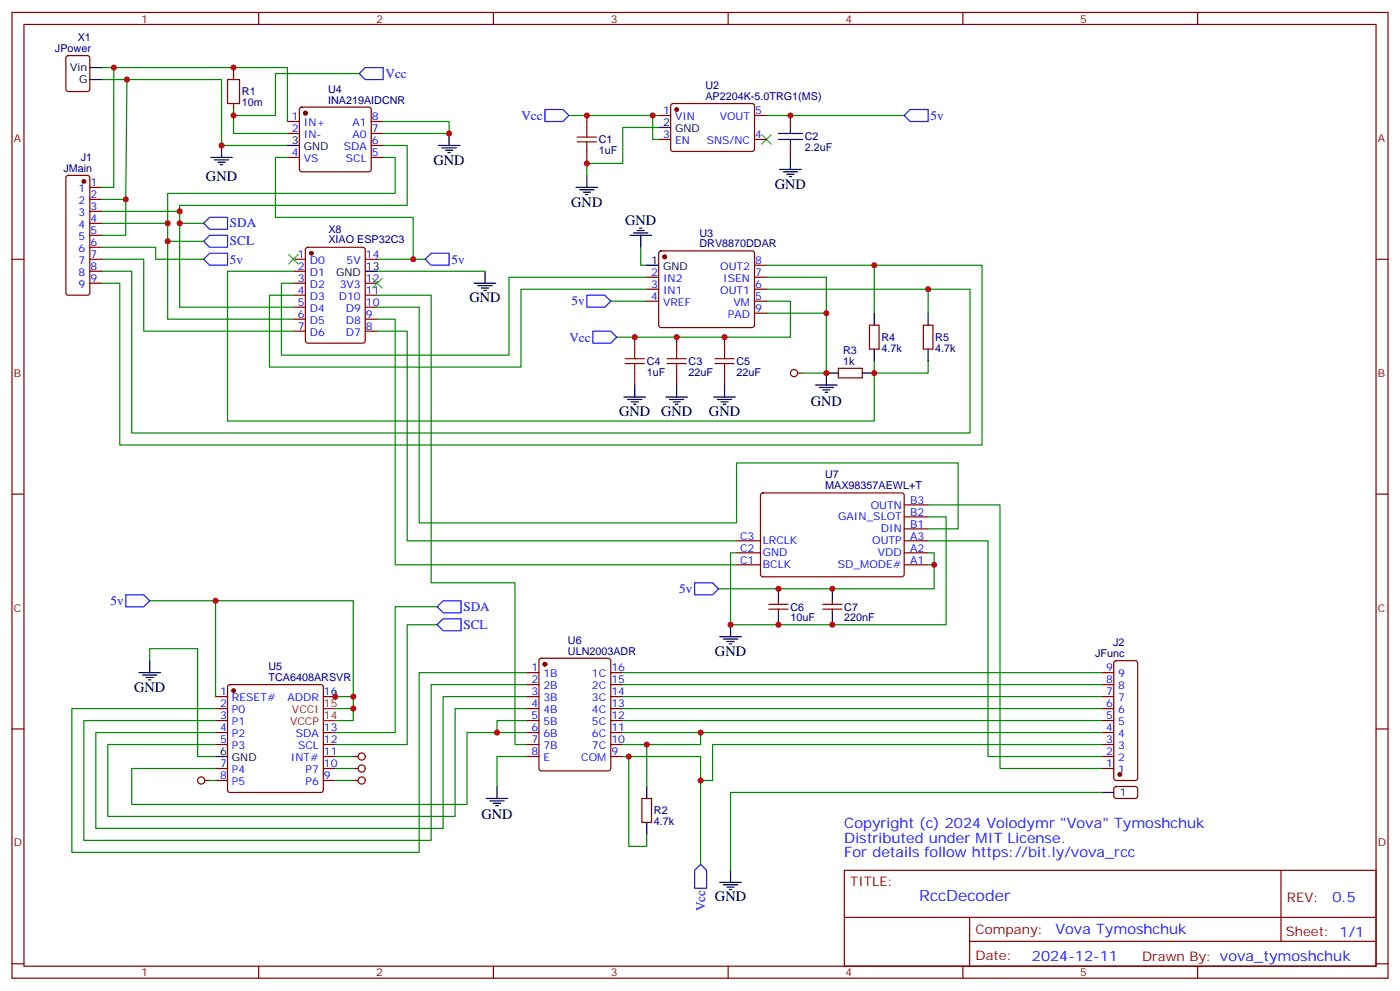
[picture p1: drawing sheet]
<svg xmlns="http://www.w3.org/2000/svg" width="412mm" height="292mm" viewBox="0 0 412 292" stroke-linecap="round" stroke-linejoin="round" font-family="sans-serif">
<g fill="none" stroke="#870000" stroke-width=".35">
<path d="M3.5 3.7h405.4v284.3h-405.4zM7.1 7.2h398.2v277.3h-398.2zM19.6 16.6l.5-.2h5.7l.6 .4 .1 9.4-.5 .7-5.9 .1-.6-.5-.1-9.4zM68.8 19.9v3.5M76.2 3.7v3.5M145.3 3.7v3.5M214.5 3.7v3.5M283.6 3.7v3.5M352.8 3.7v3.5M68.8 30.5v3.5M84.7 35.8h3.5M84.7 39.3h3.5"/>
<path d="M88.4 31.7l.5-.2h19.8l.5 .2 .2 .5v17.7l-.3 .5-.4 .2h-19.8l-.5-.2-.2-.5v-17.7zM109.4 35.8h3.5M109.4 39.3h3.5M172.9 34v3.5M194 34h3.6M197.8 30.7l.5-.2h23.5l.4 .7v13l-.7 .4-23.5-.1-.4-.6v-12.7zM222.2 34h3.6M232.8 34v3.5M19.6 51.9l.5-.3h5.7l.5 .3 .2 .5v33.8l-.3 .5-.4 .2h-5.7l-.5-.2-.2-.5v-33.8zM26.5 55.2h3.5M26.5 58.7h3.5M84.7 46.4h3.5"/>
<path d="M109.4 46.4h3.5M109.4 42.8h3.5M172.9 44.6v3.5M194 41.1h3.6M222.2 41.1h3.6M232.8 42.8v3.6M3.5 76.3h3.6M26.5 76.3h3.5M26.5 79.9h3.5M26.5 62.2h3.5M26.5 65.8h3.5M26.5 69.3h3.5"/>
<path d="M26.5 72.8h3.5M86.4 76.3h3.6M86.4 79.9h3.6M90.2 73l.5-.2h16.2l.6 .4 .1 27.1-.5 .7h-16.4l-.7-.4v-27.1zM107.6 76.3h3.5M194.3 74.1l.4-.2h26.8l.5 .2 .2 .5v21.1l-.2 .5-.5 .2h-26.8l-.5-.2-.2-.5v-21.1zM222.2 78.1h3.6M405.3 76.3h3.6M26.5 83.4h3.5M86.4 83.4h3.6M86.4 86.9h3.6M86.4 90.5h3.6"/>
<path d="M86.4 94h3.6M86.4 97.5h3.6M107.6 83.4h3.5M107.6 86.9h3.5M107.6 90.5h3.5M107.6 94h3.5M107.6 97.5h3.5M187 99.3v3.5M190.5 81.6h3.5M190.5 85.2h3.5M190.5 88.7h3.5M199.3 99.3v3.5"/>
<path d="M213.4 99.3v3.5M222.2 81.6h3.6M222.2 85.2h3.6M222.2 88.7h3.6M222.2 92.2h3.6M256.1 95.7h2.8v7.1h-2.8zM272 95.7h2.8v7.1h-2.8zM187 109.9v3.5M199.3 109.9v3.5M213.4 109.9v3.5M234.9 109.9h1.5M246.9 108.4h7.1v2.9h-7.1z"/>
<path d="M3.5 145.5h3.6M217 159.2h7M224.2 145.3l.5-.2 41.2 .1 .4 .6v23.6l-.7 .4h-41.2l-.4-.7v-23.3zM266.3 159.2h7.1M266.3 155.7h7.1M266.3 152.2h7.1M266.3 148.7h7.1M405.3 145.5h3.6M217 166.3h7M217 162.8h7M226.5 177.9h5.6M226.5 179.4h5.6"/>
<path d="M229.3 176.9v1M229.3 179.4v1M242.4 177.9h5.6M242.4 179.4h5.6M245.2 176.9v1M245.2 179.4v1M266.3 166.3h7.1M266.3 162.8h7.1M155.2 198h3.5M159 194l.5-.2h19.7l.7 .4v32.1l-.4 .6-20 .1-.7-.5-.1-32zM179.9 198h3.5M324.6 198h3.5"/>
<path d="M328.3 194.7l.5-.2h5.6l.5 .2 .2 .5v33.9l-.2 .5-.5 .2h-5.6l-.5-.2-.2-.5v-33.9zM3.5 214.6h3.6M63.5 205.1h3.5M63.5 208.6h3.5M63.5 212.2h3.5M63.5 215.7h3.5M63.5 219.2h3.5M67.3 201.8l.4-.2h26.8l.5 .2 .2 .5v30.3l-.2 .5-.5 .2h-26.8l-.5-.2-.2-.5v-30.3zM95.2 205.1h3.6M95.2 215.7h3.6M95.2 219.2h3.6M155.2 205.1h3.5"/>
<path d="M155.2 208.6h3.5M155.2 212.2h3.5M155.2 215.7h3.5M155.2 219.2h3.5M155.2 201.6h3.5M179.9 205.1h3.5M179.9 208.6h3.5M179.9 212.2h3.5M179.9 215.7h3.5M179.9 219.2h3.5M179.9 201.6h3.5M324.6 205.1h3.5"/>
<path d="M324.6 208.6h3.5M324.6 212.2h3.5M324.6 215.7h3.5M324.6 219.2h3.5M324.6 201.6h3.5M405.3 214.6h3.6M60.3 229.8h1.4M63.5 226.3h3.5M63.5 229.8h3.5M95.2 226.3h3.6M95.2 229.8h3.6M95.2 222.7h3.6"/>
<path d="M104.1 226.3h1.4M104.1 229.8h1.4M104.1 222.7h1.4M155.2 222.7h3.5M179.9 222.7h3.5M189.1 235.1h2.8v7h-2.8zM324.6 226.3h3.5M324.6 222.7h3.5M328.3 231.8l.5-.2h5.9l.4 .7v2.4l-.7 .4-5.9-.1-.4-.6v-2.1zM248.7 256.3h156.6v28.2h-156.6zM377.3 256.3v20.9M248.7 270.1h156.5"/>
<path d="M285.6 277.2h119.6M285.6 270.1v14.1M3.5 283.8h3.6M76.2 284.5v3.5M145.3 284.5v3.5M214.5 284.5v3.5M283.6 284.5v3.5M352.8 284.5v3.5M405.3 283.8h3.6"/>
<circle cx="233.9" cy="109.9" r="1.06"/>
<circle cx="59.3" cy="229.8" r="1.06"/>
<circle cx="106.5" cy="222.7" r="1.06"/>
<circle cx="106.5" cy="229.8" r="1.06"/>
<circle cx="106.5" cy="226.3" r="1.06"/>
</g>
<g fill="none" stroke="#00f" stroke-width=".35">
<path d="M107.6 19.9h5.3v3.5h-5.3l-1.8-1.7zM160.5 32.2h5.3l1.8 1.8-1.8 1.8h-5.3zM266.3 34l1.8-1.8h5.3v3.6h-5.3zM60 76.3l1.7-1.7h5.3v3.5h-5.3zM60 65.8l1.7-1.8h5.3v3.5h-5.3zM60 71l1.7-1.7h5.3v3.5h-5.3zM125.2 76.3l1.8-1.7h5.3v3.5h-5.3zM172.9 86.9h5.3l1.7 1.8-1.7 1.8h-5.3zM174.6 97.5h5.3l1.8 1.8-1.8 1.7h-5.3zM37 175.1h5.3l1.8 1.8-1.8 1.7h-5.3zM128.8 178.6l1.7-1.7h5.3v3.5h-5.3zM204.6 171.6h5.3l1.8 1.8-1.8 1.7h-5.3z"/>
<path d="M130.5 182.2h5.3v3.5h-5.3l-1.7-1.8zM206.4 254.5l1.7 1.8v5.2h-3.5v-5.2z"/>
</g>
<g fill="none" stroke="#008700" stroke-width=".35">
<path d="M30 19.9h54.7v15.9M33.5 19.9v35.3h-3.5M30 23.4h35.3v19.4h19.4M37.4 23.4l-.4 35.3h-7M68.8 32.2v7.1h15.9M105.8 21.7h-24.7v12.3h-12.3M112.9 35.8h19.4v3.5h-19.4M167.6 34h26.4M192.3 34v7.1h1.7M194 37.5h-10.6v10.6h-10.5v3.5M225.8 34h40.5M37 58.7v10.6h-7"/>
<path d="M84.7 46.4h-3.6v17.6h40.6v12.3M112.9 42.8h7v17.7h-67v1.7M112.9 46.4h3.5v10.5h-67v8.9M30 79.9h8.8v47.6h247v-42.3h-60M30 62.2h22.9v28.3h33.5M30 65.8h19.4v28.2h37M30 76.3h12.3v21.2h44.1M30 72.8h15.9v3.5h14.1M49.4 71h10.6M52.9 65.8h7.1M86.4 79.9h-19.4v44.1h190.5v-14.1M111.1 76.3h14.1"/>
<path d="M111.1 79.9h31.8M188.7 72.8v5.3h1.8M225.8 78.1h63.5v52.9h-254v-47.6h-5.3M257.5 78.1v14.1M111.1 90.5h12.4v63.5h93.5v-17.7h65.2v19.4h-8.8M111.1 86.9h15.9v84.7h24.7v47.6h3.5M111.1 97.5h8.8v61.7h97.1M111.1 94h5.3v72.3h100.6M179.9 88.7h10.6M190.5 81.6h-40.6v23h-67v-21.2h3.5M190.5 85.2h-37v22.9h-74.1v-21.2h7M225.8 88.7h7v10.6h-51.1"/>
<path d="M225.8 81.6h17.6v10.6h-17.6M243.4 92.2v17.7h-7M273.4 85.2v7M257.5 106.3v3.6h15.9v-3.6M273.4 152.2h5.3v31.7h-63.5v-21.1h1.8M273.4 148.7h21.2v77.6h30M273.4 159.2h17.6v63.5h33.6M44.1 176.9h60v31.7h-5.3M63.5 176.9v28.2M128.8 178.6h-12.4v37.1h-17.6M273.4 162.8h1.8v10.6h-63.5M273.4 166.3h1.8"/>
<path d="M44.1 194.5v-3.5h14.1v31.7h5.3M128.8 183.9h-8.9v35.3h-21.1M155.2 198h-31.7v53h-102.3v-42.4h42.3M183.4 198h141.2M98.8 203.3v1.8h5.3M104.1 208.6v3.6h-5.3M146.4 215.7h-8.8v21.2h-98.8v-10.6h24.7M155.2 212.2h-8.8v3.5h8.8M155.2 208.6h-21.1v31.8h-102.4v-21.2h31.8M155.2 205.1h-24.7v38.8h-102.3v-28.2h35.3M155.2 201.6h-28.2v45.8h-102.3v-35.2h38.8M183.4 201.6h141.2"/>
<path d="M183.4 205.1h141.2M183.4 208.6h141.2M183.4 212.2h141.2M183.4 215.7h23M190.5 219.2v12.4M324.6 215.7h-118.2v3.5h-23M324.6 219.2h-114.7v10.6h-3.5M61.7 229.8h1.8M98.8 229.8h5.3M98.8 222.7h5.3M98.8 226.3h5.3M155.2 222.7h-8.8v8.9"/>
<path d="M183.4 222.7h23v31.8M185.2 222.7v26.5h5.3v-3.5M324.6 233.3h-109.4v23"/>
</g>
<g fill="none" stroke="#000" stroke-width=".35">
<path d="M26.5 19.9h3.5M26.5 23.4h3.5M132.3 39.3v3.5M194 37.5h3.6M229.3 39.3h7.1M232.8 37.5v1.8M62.1 46.4h6.3M63.1 47.1h4.3M64.2 47.8h2.1M64.9 48.5h.7M65.3 42.8v3.6M84.7 42.8h3.5"/>
<path d="M129.1 42.8h6.4M130.2 43.5h4.2M131.2 44.2h2.1M131.9 44.9h.7M169.7 55.2h6.3M170.7 55.9h4.3M171.8 56.6h2.1M172.5 57.3h.7M172.9 51.6v3.6M229.3 41.1h7.1M229.7 49.9h6.3M230.7 50.6h4.2"/>
<path d="M231.8 51.3h2.1M232.5 52h.7M232.8 41.1v1.7M232.8 46.4v3.5M107.6 79.9h3.5M142.9 79.9v3.5M185.6 69.3h6.3M186.6 68.6h4.3M187.7 67.9h2.1M188.4 67.2h.7M188.7 69.3v3.5M190.5 78.1h3.5"/>
<path d="M139.7 83.4h6.3M140.8 84.1h4.2M141.8 84.8h2.1M142.5 85.5h.7M257.5 92.2v3.5M273.4 92.2v3.5M183.8 116.9h6.3M184.9 117.6h4.2M185.9 118.3h2.1M186.6 119h.7M187 113.4v3.5M196.1 116.9h6.4"/>
<path d="M197.2 117.6h4.2M198.3 118.3h2.1M199 119h.7M199.3 113.4v3.5M210.3 116.9h6.3M211.3 117.6h4.2M212.4 118.3h2.1M213.1 119h.7M213.4 113.4v3.5M240.2 113.4h6.4M241.3 114.1h4.2M242.4 114.8h2.1"/>
<path d="M243.1 115.5h.7M246.9 109.9h-3.5v3.5M254 109.9h3.5M257.5 102.8v3.5M273.4 102.8v3.5M229.3 173.4v3.5M245.2 173.4v3.5M40.9 198h6.4M42 198.8h4.2M43 199.5h2.2M44.1 194.5v3.5M212 187.5h6.4"/>
<path d="M213.1 188.2h4.2M214.1 188.9h2.2M214.8 189.6h.7M215.2 183.9v3.6M229.3 180.4v3.5M245.2 180.4v3.5M43.7 200.2h.7M63.5 222.7h3.5M143.2 235.1h6.4M144.3 235.8h4.2M145.3 236.5h2.2M146 237.2h.8"/>
<path d="M146.4 231.6v3.5M190.5 231.6v3.5M324.6 233.3h3.5M190.5 242.1v3.6M212 259.8h6.4M215.2 256.3v3.5M213.1 260.5h4.2M214.1 261.2h2.2M214.8 261.9h.7"/>
</g>
<g fill="#870000" stroke="#870000" stroke-width=".35">
<circle cx="195.8" cy="75.6" r=".53"/>
<circle cx="91.7" cy="74.6" r=".53"/>
<circle cx="199.3" cy="32.2" r=".53"/>
<circle cx="90" cy="33.3" r=".53"/>
<circle cx="68.8" cy="203.3" r=".53"/>
<circle cx="160.5" cy="195.6" r=".53"/>
<circle cx="24.7" cy="53.4" r=".53"/>
<circle cx="329.8" cy="228" r=".53"/>
</g>
<path d="M224.4 39.7l2.8 2.8M227.2 39.7l-2.8 2.8M85 74.9l2.8 2.9M87.8 74.9l-2.8 2.9M109.7 82l2.8 2.8M112.5 82l-2.8 2.8" fill="none" stroke="#3c3" stroke-width=".35"/>
<g fill="none" stroke="#a10000" stroke-width=".35">
<path d="M67 23.4h3.6v7.1h-3.6zM172.9 37.5v2.9M170 40.4h5.7M170 41.8h5.7M172.9 41.8v2.8M184.1 105.6h5.7M184.1 107h5.7M187 102.8v2.8M187 107v2.9M196.5 105.6h5.6M196.5 107h5.6M199.3 102.8v2.8"/>
<path d="M199.3 107v2.9M210.6 105.6h5.7M210.6 107h5.7M213.4 102.8v2.8M213.4 107v2.9"/>
</g>
<path d="M95.2 212.2h3.6M95.2 208.6h3.6" fill="none" stroke="#f00" stroke-width=".35"/>
<g fill="#c00">
<circle cx="192.3" cy="34" r=".88"/>
<circle cx="65.3" cy="42.8" r=".88"/>
<circle cx="132.3" cy="39.3" r=".88"/>
<circle cx="121.7" cy="76.3" r=".88"/>
<circle cx="68.8" cy="34" r=".88"/>
<circle cx="68.8" cy="19.9" r=".88"/>
<circle cx="52.9" cy="65.8" r=".88"/>
<circle cx="49.4" cy="71" r=".88"/>
<circle cx="104.1" cy="208.6" r=".88"/>
<circle cx="273.4" cy="85.2" r=".88"/>
<circle cx="243.4" cy="92.2" r=".88"/>
<circle cx="63.5" cy="176.9" r=".88"/>
<circle cx="257.5" cy="109.9" r=".88"/>
<circle cx="243.4" cy="109.9" r=".88"/>
<circle cx="232.8" cy="34" r=".88"/>
<circle cx="172.9" cy="34" r=".88"/>
<circle cx="172.9" cy="48.1" r=".88"/>
<circle cx="187" cy="99.3" r=".88"/>
<circle cx="199.3" cy="99.3" r=".88"/>
<circle cx="104.1" cy="205.1" r=".88"/>
<circle cx="98.8" cy="205.1" r=".88"/>
<circle cx="213.4" cy="99.3" r=".88"/>
<circle cx="52.9" cy="62.2" r=".88"/>
<circle cx="49.4" cy="65.8" r=".88"/>
<circle cx="33.5" cy="19.9" r=".88"/>
<circle cx="37" cy="58.7" r=".88"/>
<circle cx="257.5" cy="78.1" r=".88"/>
<circle cx="37.4" cy="23.4" r=".88"/>
<circle cx="229.3" cy="173.4" r=".88"/>
<circle cx="245.2" cy="173.4" r=".88"/>
<circle cx="275.2" cy="166.3" r=".88"/>
<circle cx="229.3" cy="183.9" r=".88"/>
<circle cx="245.2" cy="183.9" r=".88"/>
<circle cx="215.2" cy="183.9" r=".88"/>
<circle cx="206.4" cy="229.8" r=".88"/>
<circle cx="206.4" cy="215.7" r=".88"/>
<circle cx="185.2" cy="222.7" r=".88"/>
<circle cx="190.5" cy="219.2" r=".88"/>
<circle cx="146.4" cy="215.7" r=".88"/>
</g>
<text font-size="4.6" fill="#00f" x="270.8" y="265.3">RccDecoder</text>
<g font-size="4.2">
<text x="60.7" y="53.4">GND</text>
<text x="127.7" y="48.5">GND</text>
<text x="228.2" y="55.5">GND</text>
<text x="168.3" y="60.8">GND</text>
<text x="184.1" y="66.1">GND</text>
<text x="138.3" y="89">GND</text>
<text x="238.8" y="119.5">GND</text>
<text x="182.4" y="122.6">GND</text>
<text x="194.7" y="122.6">GND</text>
<text x="208.8" y="122.6">GND</text>
<text x="210.6" y="193.1">GND</text>
<text x="39.5" y="203.7">GND</text>
<text x="141.8" y="241.2">GND</text>
<text x="210.6" y="265.4">GND</text>
</g>
<g font-size="4.2" fill="#00f">
<text x="248.7" y="243.9">Copyright (c) 2024 Volodymr &quot;Vova&quot; Tymoshchuk</text>
<text x="248.7" y="248.1">Distributed under MIT License.</text>
<text x="248.7" y="252.4">For details followhttps://bit.ly/vova_rcc</text>
<text x="392.5" y="265.5">0.5</text>
<text x="310.9" y="275.1">Vova Tymoshchuk</text>
<text x="304" y="282.9">2024-12-11</text>
</g>
<g font-size="3.9" fill="#00f">
<text x="113.6" y="22.9">Vcc</text>
<text x="153.6" y="35.3">Vcc</text>
<text x="274.1" y="35.3">5v</text>
<text x="67.7" y="67">SDA</text>
<text x="67.7" y="77.6">5v</text>
<text x="67.7" y="72.2">SCL</text>
<text x="133" y="77.6">5v</text>
<text x="168.4" y="89.9">5v</text>
<text x="167.7" y="100.5">Vcc</text>
<text x="32.6" y="178.1">5v</text>
<text x="136.5" y="179.8">SDA</text>
<text x="200.1" y="174.5">5v</text>
<text x="136.5" y="185.1">SCL</text>
<text x="207.7" y="268.3" transform="rotate(-90 207.7 268.3)">Vcc</text>
</g>
<g font-size="3.9" fill="#800">
<text x="250.5" y="260.8">TITLE:</text>
<text x="379.1" y="265.5">REV:</text>
<text x="287.4" y="275">Company:</text>
<text x="378.7" y="275.7">Sheet: 1/1</text>
<text x="287.4" y="282.7">Date:</text>
<text x="336.4" y="282.8">Draw</text>
<text x="346.6" y="282.8">n By: vova_tymoshchuk</text>
</g>
<g font-size="3.2" fill="#800">
<text x="41.6" y="6.7">1</text>
<text x="110.8" y="6.7">2</text>
<text x="179.9" y="6.7">3</text>
<text x="249.1" y="6.7">4</text>
<text x="318.2" y="6.7">5</text>
<text x="4.1" y="41.8">A</text>
<text x="405.9" y="41.8">A</text>
<text x="4.1" y="110.9">B</text>
<text x="405.9" y="110.9">B</text>
<text x="4.1" y="180.1">C</text>
<text x="405.9" y="180.1">C</text>
<text x="4.1" y="249.2">D</text>
<text x="405.9" y="249.2">D</text>
<text x="41.6" y="287.5">1</text>
<text x="110.8" y="287.5">2</text>
<text x="179.9" y="287.5">3</text>
<text x="249.1" y="287.5">4</text>
<text x="318.2" y="287.5">5</text>
</g>
<g font-size="3.2" fill="#000080">
<text x="16.2" y="15.3">JPower</text>
<text x="22.9" y="12.1">X1</text>
<text x="71.3" y="28.1">R1</text>
<text x="96.7" y="27.3">U4</text>
<text x="207.8" y="29.3">AP2204K-5.0TRG1(MS)</text>
<text x="207.8" y="26.1">U2</text>
<text x="71.3" y="31.3">10m</text>
<text x="96.7" y="30.5">INA219AIDCNR</text>
<text x="237.1" y="41.4">C2</text>
<text x="23.8" y="47.4">J1</text>
<text x="176.4" y="45.4">1uF</text>
<text x="176.4" y="42.2">C1</text>
<text x="237.1" y="44.5">2.2uF</text>
<text x="18.7" y="50.6">JMain</text>
<text x="96.7" y="71.6">XIAO ESP32C3</text>
<text x="96.7" y="68.5">X8</text>
<text x="206" y="69.6">U3</text>
<text x="206" y="72.8">DRV8870DDAR</text>
<text x="259.6" y="100.4">R4</text>
<text x="275.5" y="100.4">R5</text>
<text x="190.5" y="107.5">C4</text>
<text x="202.8" y="107.5">C3</text>
<text x="217" y="107.5">C5</text>
<text x="248.4" y="107.4">1k</text>
<text x="248.4" y="104.2">R3</text>
<text x="259.6" y="103.6">4.7k</text>
<text x="275.5" y="103.6">4.7k</text>
<text x="190.5" y="110.6">1uF</text>
<text x="202.8" y="110.7">22uF</text>
<text x="217" y="110.7">22uF</text>
<text x="243.1" y="140.8">U7</text>
<text x="243.1" y="144.1">MAX98357AEWL+T</text>
<text x="232.8" y="179.8">C6</text>
<text x="248.7" y="179.8">C7</text>
<text x="232.8" y="183">10uF</text>
<text x="248.7" y="183">220nF</text>
<text x="167.3" y="189.6">U6</text>
<text x="327.9" y="190.3">J2</text>
<text x="79.1" y="197.2">U5</text>
<text x="167.3" y="192.8">ULN2003ADR</text>
<text x="322.6" y="193.5">JFunc</text>
<text x="79.1" y="200.4">TCA6408ARSVR</text>
<text x="192.6" y="239.8">R2</text>
<text x="192.6" y="243">4.7k</text>
</g>
<g font-size="3.2">
<text x="20.7" y="21">Vin</text>
<text x="23.3" y="24.5">G</text>
<text x="195.4" y="37.2">2</text>
<text x="198.9" y="38.9">GND</text>
<text x="86" y="42.5">3</text>
<text x="89.5" y="44.2">GND</text>
<text x="191.8" y="77.8">1</text>
<text x="99" y="81.3">GND</text>
<text x="107.8" y="79.5">13</text>
<text x="195.3" y="79.5">GND</text>
<text x="64.8" y="222.4">6</text>
<text x="68.3" y="224.2">GND</text>
<text x="329.8" y="234.4">1</text>
</g>
<g font-size="3.2" fill="#00f">
<text x="86" y="35.4">1</text>
<text x="109.5" y="35.4">8</text>
<text x="195.4" y="33.7">1</text>
<text x="198.9" y="35.4">VIN</text>
<text x="212" y="35.4">VOUT</text>
<text x="222.4" y="33.7">5</text>
<text x="86" y="38.9">2</text>
<text x="89.5" y="37.2">IN+</text>
<text x="89.5" y="40.7">IN-</text>
<text x="103.9" y="40.7">A0</text>
<text x="103.9" y="37.2">A1</text>
<text x="109.5" y="38.9">7</text>
<text x="195.4" y="40.7">3</text>
<text x="222.4" y="40.7">4</text>
<text x="86" y="46">4</text>
<text x="89.5" y="47.8">VS</text>
<text x="101.3" y="44.2">SDA</text>
<text x="101.9" y="47.8">SCL</text>
<text x="109.5" y="46">5</text>
<text x="109.5" y="42.5">6</text>
<text x="198.9" y="42.5">EN</text>
<text x="208.2" y="42.5">SNS/NC</text>
<text x="23.1" y="56.6">1</text>
<text x="26.6" y="54.8">1</text>
<text x="26.6" y="58.3">2</text>
<text x="23.1" y="60.1">2</text>
<text x="23.1" y="63.6">3</text>
<text x="26.6" y="61.9">3</text>
<text x="26.6" y="65.4">4</text>
<text x="23.1" y="67.2">4</text>
<text x="23.1" y="70.7">5</text>
<text x="26.6" y="68.9">5</text>
<text x="23.1" y="74.2">6</text>
<text x="23.1" y="77.8">7</text>
<text x="26.6" y="72.5">6</text>
<text x="26.6" y="76">7</text>
<text x="87.8" y="76">1</text>
<text x="91.3" y="77.8">D0</text>
<text x="102.1" y="77.8">5V</text>
<text x="107.8" y="76">14</text>
<text x="222.4" y="77.8">8</text>
<text x="23.1" y="81.3">8</text>
<text x="26.6" y="79.5">8</text>
<text x="26.6" y="83">9</text>
<text x="87.8" y="79.5">2</text>
<text x="87.8" y="83">3</text>
<text x="91.3" y="81.3">D1</text>
<text x="107.8" y="83">12</text>
<text x="191.8" y="81.3">2</text>
<text x="195.3" y="83">IN2</text>
<text x="212.2" y="79.5">OUT2</text>
<text x="213.1" y="83">ISEN</text>
<text x="222.4" y="81.3">7</text>
<text x="23.1" y="84.8">9</text>
<text x="87.8" y="86.6">4</text>
<text x="91.3" y="84.8">D2</text>
<text x="91.3" y="88.3">D3</text>
<text x="99.8" y="88.3">D10</text>
<text x="100.1" y="84.8">3V3</text>
<text x="107.8" y="86.6">11</text>
<text x="191.8" y="84.8">3</text>
<text x="191.8" y="88.3">4</text>
<text x="195.3" y="86.6">IN1</text>
<text x="212.2" y="86.6">OUT1</text>
<text x="222.4" y="88.3">5</text>
<text x="222.4" y="84.8">6</text>
<text x="87.8" y="90.1">5</text>
<text x="87.8" y="93.6">6</text>
<text x="91.3" y="91.9">D4</text>
<text x="91.3" y="95.4">D5</text>
<text x="101.8" y="95.4">D8</text>
<text x="101.8" y="91.9">D9</text>
<text x="107.8" y="93.6">9</text>
<text x="107.8" y="90.1">10</text>
<text x="195.3" y="90.1">VREF</text>
<text x="214.4" y="93.6">PAD</text>
<text x="216.1" y="90.1">VM</text>
<text x="222.4" y="91.9">9</text>
<text x="87.8" y="97.2">7</text>
<text x="91.3" y="98.9">D6</text>
<text x="101.8" y="98.9">D7</text>
<text x="107.8" y="97.2">8</text>
<text x="256.5" y="149.7">OUTN</text>
<text x="268.1" y="148.3">B3</text>
<text x="246.9" y="153.2">GAIN_SLOT</text>
<text x="268.1" y="155.4">B1</text>
<text x="268.1" y="151.8">B2</text>
<text x="218" y="158.9">C3</text>
<text x="224.7" y="160.3">LRCLK</text>
<text x="257" y="160.3">OUTP</text>
<text x="259.5" y="156.8">DIN</text>
<text x="268.1" y="158.9">A3</text>
<text x="218" y="165.9">C1</text>
<text x="218" y="162.4">C2</text>
<text x="224.7" y="167.4">BCLK</text>
<text x="224.7" y="163.8">GND</text>
<text x="246.8" y="167.4">SD_MODE#</text>
<text x="258.6" y="163.8">VDD</text>
<text x="268.1" y="165.9">A1</text>
<text x="268.1" y="162.4">A2</text>
<text x="156.6" y="197.7">1</text>
<text x="180.1" y="197.7">16</text>
<text x="325.9" y="197.7">9</text>
<text x="156.6" y="201.2">2</text>
<text x="160.1" y="199.5">1B</text>
<text x="160.1" y="203">2B</text>
<text x="174.4" y="203">2C</text>
<text x="174.4" y="199.5">1C</text>
<text x="180.1" y="201.2">15</text>
<text x="325.9" y="201.2">8</text>
<text x="329.4" y="203">8</text>
<text x="329.4" y="199.5">9</text>
<text x="64.8" y="204.8">1</text>
<text x="64.8" y="208.3">2</text>
<text x="68.3" y="206.5">RESET#</text>
<text x="84.7" y="206.5">ADDR</text>
<text x="95.4" y="204.8">16</text>
<text x="156.6" y="204.8">3</text>
<text x="156.6" y="208.3">4</text>
<text x="160.1" y="206.5">3B</text>
<text x="174.4" y="206.5">3C</text>
<text x="180.1" y="208.3">13</text>
<text x="180.1" y="204.8">14</text>
<text x="325.9" y="208.3">6</text>
<text x="325.9" y="204.8">7</text>
<text x="329.4" y="206.5">7</text>
<text x="64.8" y="211.8">3</text>
<text x="64.8" y="215.3">4</text>
<text x="68.3" y="210">P0</text>
<text x="68.3" y="213.6">P1</text>
<text x="95.4" y="215.3">13</text>
<text x="156.6" y="211.8">5</text>
<text x="156.6" y="215.3">6</text>
<text x="160.1" y="210">4B</text>
<text x="160.1" y="213.6">5B</text>
<text x="174.4" y="213.6">5C</text>
<text x="174.4" y="210">4C</text>
<text x="180.1" y="215.3">11</text>
<text x="180.1" y="211.8">12</text>
<text x="325.9" y="215.3">4</text>
<text x="325.9" y="211.8">5</text>
<text x="329.4" y="213.6">5</text>
<text x="329.4" y="210">6</text>
<text x="64.8" y="218.9">5</text>
<text x="68.3" y="217.1">P2</text>
<text x="68.3" y="220.6">P3</text>
<text x="87.2" y="217.1">SDA</text>
<text x="87.8" y="220.6">SCL</text>
<text x="95.4" y="218.9">12</text>
<text x="156.6" y="218.9">7</text>
<text x="160.1" y="217.1">6B</text>
<text x="160.1" y="220.6">7B</text>
<text x="174.4" y="220.6">7C</text>
<text x="174.4" y="217.1">6C</text>
<text x="180.1" y="218.9">10</text>
<text x="325.9" y="218.9">3</text>
<text x="329.4" y="220.6">3</text>
<text x="329.4" y="217.1">4</text>
<text x="64.8" y="225.9">7</text>
<text x="68.3" y="227.7">P4</text>
<text x="85.7" y="224.2">INT#</text>
<text x="90" y="227.7">P7</text>
<text x="95.4" y="225.9">10</text>
<text x="95.4" y="222.4">11</text>
<text x="156.6" y="222.4">8</text>
<text x="160.1" y="224.2">E</text>
<text x="171.2" y="224.2">COM</text>
<text x="180.1" y="222.4">9</text>
<text x="325.9" y="225.9">1</text>
<text x="325.9" y="222.4">2</text>
<text x="329.4" y="227.7">1</text>
<text x="329.4" y="224.2">2</text>
<text x="64.8" y="229.4">8</text>
<text x="68.3" y="231.2">P5</text>
<text x="90" y="231.2">P6</text>
<text x="95.4" y="229.4">9</text>
</g>
<g font-size="3.2" fill="#f00">
<text x="95.4" y="208.3">15</text>
<text x="85.4" y="213.6">VCCP</text>
<text x="86" y="210">VCCI</text>
<text x="95.4" y="211.8">14</text>
</g>
</svg>
